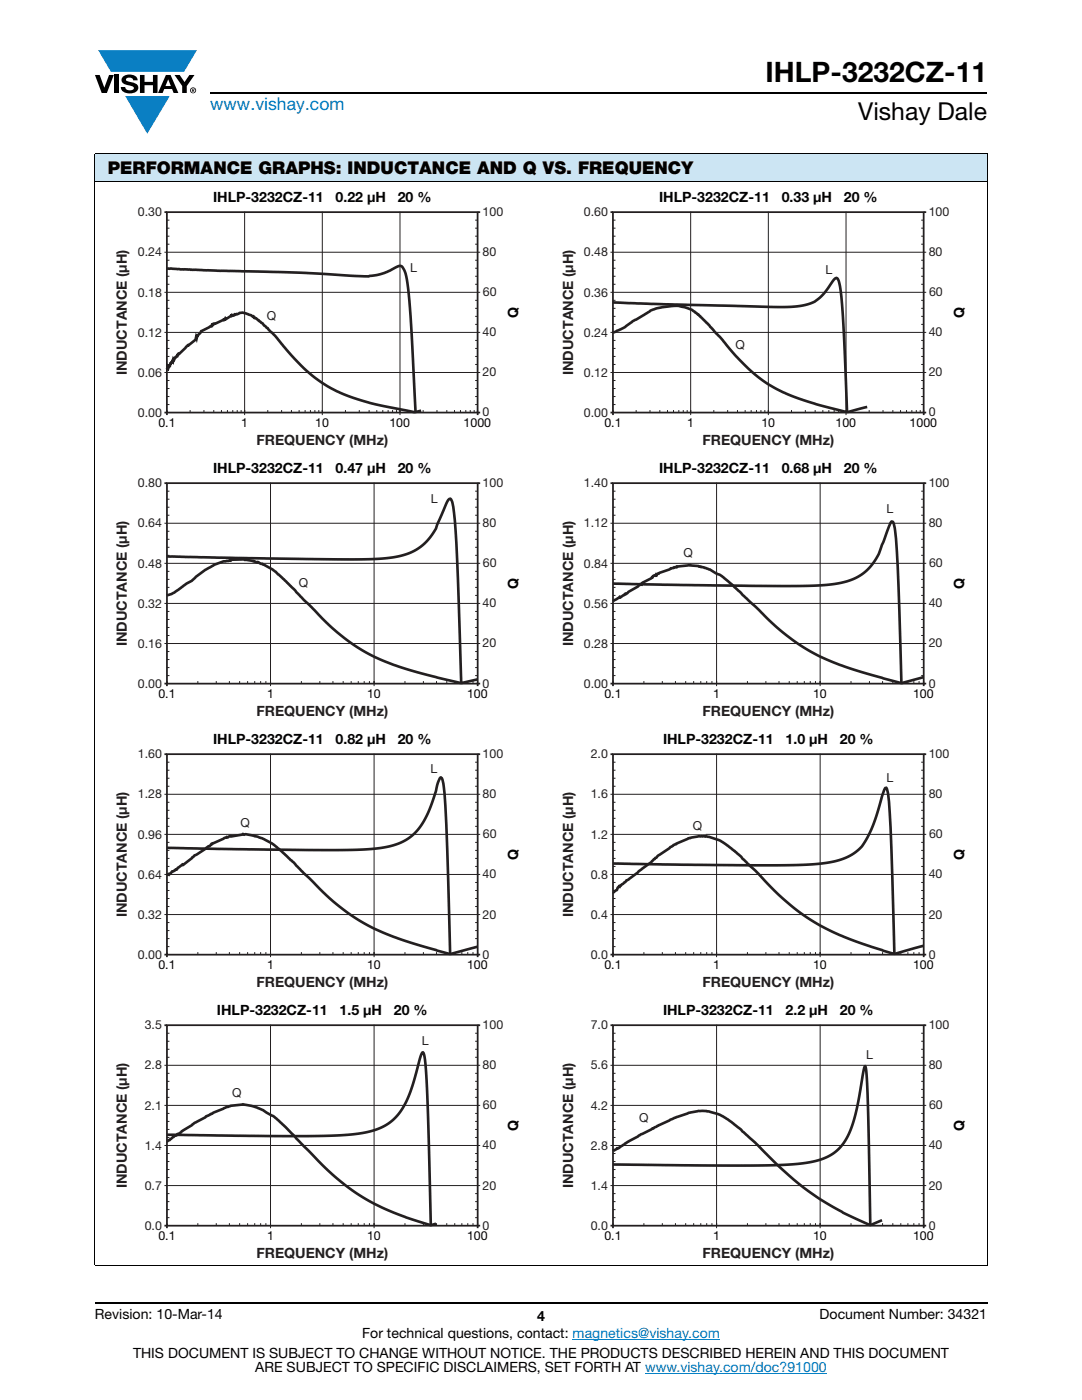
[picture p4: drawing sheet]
<svg xmlns="http://www.w3.org/2000/svg" width="216mm" height="279mm" viewBox="0 0 216 279" stroke-linecap="round" stroke-linejoin="round" font-family="sans-serif">
<g fill="#0a7fc3">
<path d="M19.6 10h19.7l-2.6 4.3h-1.1h-13.5z"/>
<path d="M25 19.2h8.9l-4.5 7.5z"/>
</g>
<g fill="#000">
<path d="M18.9 15h1l.9 2.5 1-2.5h.9l-1.4 3.6h-1zM22.9 15h.9v3.6h-.9zM24.6 15.3a2.1 2.1 0 0 1 2.8 .3l.1 .4h-.9a.79 .79 0 0 0-.7-.5 .79 .79 0 0 0-.8 .4l.3 .3 1 .2a1.08 1.08 0 0 1 1.2 1 1.08 1.08 0 0 1-1.1 1.2 1.73 1.73 0 0 1-2.4-1.2h.9a.96 .96 0 0 0 .8 .6 .96 .96 0 0 0 .9-.4 1.31 1.31 0 0 0-1.2-.6 1.03 1.03 0 0 1-1.1-.6 1.03 1.03 0 0 1 .2-1.1zM27.9 15h.9v1.3h1.7v-1.3h.9v3.6h-.9v-1.6h-1.7v1.6h-.9zM34.8 15h1.1l.9 1.4 1-1.4h1l-1.5 2.2v1.4h-.9v-1.4z"/>
<path d="M33.6 15.9l.5 1.3h-1.1zM33.1 15l-1.6 3.6h1l.3-.8h1.5l.3 .8h1l-1.6-3.6z"/>
<path d="M38.4 17.8h.2v.2h-.2zM38.3 17.7v.7h.1v-.3l.4 .3-.2-.3 .2-.2-.1-.2z"/>
<path d="M38.1 18a.46 .46 0 0 1 .9 0 .46 .46 0 0 1-.9 0zM37.9 18a.6 .6 0 0 0 1.2 0 .6 .6 0 0 0-1.2 0z"/>
</g>
<path d="M42 18.6h155M18.9 260h178.1" fill="none" stroke="#000" stroke-width=".36"/>
<path d="M114.3 267.3h29.3M128.7 274h36.3" fill="none" stroke="#007ec4" stroke-width=".2"/>
<path d="M18.9 30.7h178.1v5.5h-178.1z" fill="#cce5f3"/>
<path d="M18.9 30.7h178.1M18.9 36.2h178.1M18.9 30.8v221.7M197 30.8v221.7M18.9 252.6h178.1" fill="none" stroke="#000" stroke-width=".2"/>
<path d="M23 37.9h81v51.5h-81z" fill="#fff"/>
<g fill="none" stroke="#231f20" stroke-width=".2">
<path d="M32.8 50.3h62.5M32.8 58.3h62.5M33.3 59.9h.5M33.3 51.9h.5M33.3 53.5h.5M33.3 55.1h.5M33.3 56.7h.5M33.3 43.9h.5M33.3 45.5h.5M33.3 47.1h.5M33.3 48.7h.5M32.8 66.3h62.5"/>
<path d="M32.8 74.3h62.5M33.3 61.5h.5M33.3 63.1h.5M33.3 64.7h.5M33.3 67.9h.5M33.3 69.5h.5M33.3 71.1h.5M33.3 72.7h.5M33.3 75.9h.5M33.3 77.5h.5M33.3 79.1h.5M33.3 80.7h.5"/>
</g>
<path d="M32.8 42.3h.5M33.3 42.3h62v40h-62zM32.8 82.3h.5" fill="none" stroke="#231f20" stroke-width=".35"/>
<path d="M81 52h3v3h-3z" fill="#fff"/>
<path d="M81 52h3v3h-3z" fill="none" stroke="#fff" stroke-width=".35"/>
<path d="M95.3 42.3h.5M33.3 82.3v.5M95.8 82.3h-.5v.5" fill="none" stroke="#231f20" stroke-width=".35"/>
<g fill="none" stroke="#231f20" stroke-width=".2">
<path d="M48.8 42.3v40.5M64.3 42.3v40.5M79.8 42.3v40.5M94.8 59.9h.5M94.8 51.9h.5M94.8 53.5h.5M94.8 55.1h.5M94.8 56.7h.5M94.8 43.9h.5M94.8 45.5h.5M94.8 47.1h.5M94.8 48.7h.5"/>
<path d="M95.3 50.3h.5M95.3 58.3h.5M94.8 61.5h.5M94.8 63.1h.5M94.8 64.7h.5M94.8 67.9h.5M94.8 69.5h.5M94.8 71.1h.5M94.8 72.7h.5M94.8 75.9h.5M94.8 77.5h.5M94.8 79.1h.5"/>
<path d="M95.3 74.3h.5M95.3 66.3h.5M33.3 81.8v.5M37.9 81.8v.5M40.7 81.8v.5M42.7 81.8v.5M44.2 81.8v.5M45.4 81.8v.5M46.4 81.8v.5M47.3 81.8v.5M48.1 81.8v.5M48.8 81.8v.5"/>
<path d="M53.4 81.8v.5M56.2 81.8v.5M58.2 81.8v.5M59.7 81.8v.5M60.9 81.8v.5M61.9 81.8v.5M62.8 81.8v.5M63.6 81.8v.5M68.9 81.8v.5M71.7 81.8v.5M73.7 81.8v.5M75.2 81.8v.5"/>
<path d="M76.4 81.8v.5M77.4 81.8v.5M78.3 81.8v.5M79.1 81.8v.5M84.4 81.8v.5M87.2 81.8v.5M89.2 81.8v.5M90.7 81.8v.5M91.9 81.8v.5M92.9 81.8v.5M93.8 81.8v.5M94.6 81.8v.5"/>
<path d="M94.8 80.7h.5M95.3 81.8v.5"/>
</g>
<path d="M52.7 61.6h3v3h-3z" fill="#fff"/>
<path d="M52.7 61.6h3v3h-3z" fill="none" stroke="#fff" stroke-width=".35"/>
<path d="M33.3 53.6l10.7 .5 15.8 .3 13.7 .8 3.1-.7 2.7-1.3a.83 .83 0 0 1 1.3 .6 30.4 30.4 0 0 1 1.3 8.3l1 20.2M33.3 73.4l.1 .2 .1-.4 .1 .3 .8-1.5 .1 .2 .1-.5 .1 .2 .3-.6 .4-.3a.36 .36 0 0 1 .4-.4l1.7-1.7h.1l1.4-1.1 .1-.6 .1 .3 .1-.5 .6-.5 .2-.4 2.1-1 .3-.5 .2 .1 1.9-.9 .1 .1 .3-.4 .1 .2 1.2-.8 .3 .1 .2-.2 .5-.1 .5-.2h.9l1.8 .6 1.9 1.5 2.6 2.5 2.9 3.5 2.7 2.8 2.1 1.9 2.7 1.8 3.1 1.6 3.5 1.2 3.2 .9 6.2 1.2a3.3 3.3 0 0 0 2.6 0" fill="none" stroke="#231f20" stroke-width=".53"/>
<path d="M112 37.9h81v51.5h-81z" fill="#fff"/>
<g fill="none" stroke="#231f20" stroke-width=".2">
<path d="M121.8 50.3h62.5M121.8 58.3h62.5M122.3 59.9h.5M122.3 51.9h.5M122.3 53.5h.5M122.3 55.1h.5M122.3 56.7h.5M122.3 43.9h.5M122.3 45.5h.5M122.3 47.1h.5M122.3 48.7h.5M121.8 66.3h62.5"/>
<path d="M121.8 74.3h62.5M122.3 61.5h.5M122.3 63.1h.5M122.3 64.7h.5M122.3 67.9h.5M122.3 69.5h.5M122.3 71.1h.5M122.3 72.7h.5M122.3 75.9h.5M122.3 77.5h.5M122.3 79.1h.5M122.3 80.7h.5"/>
</g>
<path d="M121.8 42.3h.5M122.3 42.3h62v40h-62zM121.8 82.3h.5" fill="none" stroke="#231f20" stroke-width=".35"/>
<path d="M163.9 52.5h3v3h-3z" fill="#fff"/>
<path d="M163.9 52.5h3v3h-3z" fill="none" stroke="#fff" stroke-width=".35"/>
<path d="M184.3 42.3h.5M122.3 82.3v.5M184.8 82.3h-.5v.5" fill="none" stroke="#231f20" stroke-width=".35"/>
<g fill="none" stroke="#231f20" stroke-width=".2">
<path d="M137.8 42.3v40.5M153.3 42.3v40.5M168.8 42.3v40.5M183.8 59.9h.5M183.8 51.9h.5M183.8 53.5h.5M183.8 55.1h.5M183.8 56.7h.5M183.8 43.9h.5M183.8 45.5h.5M183.8 47.1h.5M183.8 48.7h.5"/>
<path d="M184.3 50.3h.5M184.3 58.3h.5M183.8 61.5h.5M183.8 63.1h.5M183.8 64.7h.5M183.8 67.9h.5M183.8 69.5h.5M183.8 71.1h.5M183.8 72.7h.5M183.8 75.9h.5M183.8 77.5h.5M183.8 79.1h.5"/>
<path d="M184.3 74.3h.5M184.3 66.3h.5M122.3 81.8v.5M126.9 81.8v.5M129.7 81.8v.5M131.7 81.8v.5M133.2 81.8v.5M134.4 81.8v.5M135.5 81.8v.5M136.3 81.8v.5M137.1 81.8v.5M142.4 81.8v.5"/>
<path d="M145.2 81.8v.5M147.2 81.8v.5M148.7 81.8v.5M149.9 81.8v.5M150.9 81.8v.5M151.8 81.8v.5M152.6 81.8v.5M157.9 81.8v.5M160.7 81.8v.5M162.7 81.8v.5M164.2 81.8v.5M165.4 81.8v.5"/>
<path d="M166.4 81.8v.5M167.3 81.8v.5M168.1 81.8v.5M173.4 81.8v.5M176.2 81.8v.5M178.2 81.8v.5M179.7 81.8v.5M180.9 81.8v.5M181.9 81.8v.5M182.8 81.8v.5M183.6 81.8v.5M183.8 80.7h.5"/>
<path d="M184.3 81.8v.5"/>
</g>
<path d="M146.2 67.4h3v3h-3z" fill="#fff"/>
<path d="M146.2 67.4h3v3h-3z" fill="none" stroke="#fff" stroke-width=".35"/>
<path d="M122.3 60.4l31.7 .9 4.7-.1 2.1-.4 1.8-.6 1.8-1.6 1.7-2.4a1.07 1.07 0 0 1 .9-.7 8.7 8.7 0 0 1 .9 4l.5 8.2 .6 14.6M122.3 66.5l2.3-1.2 1.7-1.2 3.5-2.1 1.1-.4 1.3-.3 2.7-.3 2.1 .5 1.1 .4 1.6 1.2 4 4.2 2.9 3.5 1.8 1.9 2.2 2 2.6 1.9 2.9 1.6 2.7 1.1 4.1 1.4 4.8 1.2a5.7 5.7 0 0 0 4-.4l1.3-.3" fill="none" stroke="#231f20" stroke-width=".53"/>
<path d="M23 92h81v51.5h-81z" fill="#fff"/>
<g fill="none" stroke="#231f20" stroke-width=".2">
<path d="M33.3 98h.5M33.3 99.6h.5M32.8 104.4h62.5M32.8 112.4h62.5M33.3 114h.5M33.3 115.6h.5M33.3 117.2h.5M33.3 118.8h.5M33.3 106h.5M33.3 107.6h.5M33.3 109.2h.5M33.3 110.8h.5"/>
<path d="M33.3 101.2h.5M33.3 102.8h.5M32.8 128.4h62.5M33.3 122h.5M33.3 123.6h.5M33.3 125.2h.5M33.3 126.8h.5M33.3 130h.5M33.3 131.6h.5M33.3 133.2h.5M33.3 134.8h.5M95.3 120.4h-62.5"/>
</g>
<path d="M32.8 96.4h.5M33.3 96.4h62v40h-62zM32.8 136.4h.5" fill="none" stroke="#231f20" stroke-width=".35"/>
<path d="M59.1 114.9h3v3h-3z" fill="#fff"/>
<path d="M59.1 114.9h3v3h-3z" fill="none" stroke="#fff" stroke-width=".35"/>
<path d="M85.2 98.1h3v3h-3z" fill="#fff"/>
<path d="M85.2 98.1h3v3h-3z" fill="none" stroke="#fff" stroke-width=".35"/>
<path d="M95.3 96.4h.5M33.3 136.4v.5M95.8 136.4h-.5v.5" fill="none" stroke="#231f20" stroke-width=".35"/>
<g fill="none" stroke="#231f20" stroke-width=".2">
<path d="M54 96.4v40.5M74.6 96.4v40.5M94.8 98h.5M94.8 99.6h.5M94.8 114h.5M94.8 115.6h.5M94.8 117.2h.5M94.8 118.8h.5M94.8 106h.5M94.8 107.6h.5M94.8 109.2h.5M94.8 110.8h.5"/>
<path d="M94.8 101.2h.5M94.8 102.8h.5M95.3 104.4h.5M95.3 112.4h.5M33.3 135.9v.5M39.5 135.9v.5M43.2 135.9v.5M45.8 135.9v.5M47.8 135.9v.5M49.4 135.9v.5M50.8 135.9v.5M52 135.9v.5"/>
<path d="M53.1 135.9v.5M60.1 135.9v.5M63.8 135.9v.5M66.4 135.9v.5M68.5 135.9v.5M70.1 135.9v.5M71.5 135.9v.5M72.7 135.9v.5M73.7 135.9v.5M80.8 135.9v.5M84.5 135.9v.5M87.1 135.9v.5"/>
<path d="M89.1 135.9v.5M90.7 135.9v.5M92.2 135.9v.5M93.3 135.9v.5M94.4 135.9v.5M94.8 122h.5M94.8 123.6h.5M94.8 125.2h.5M94.8 126.8h.5M94.8 130h.5M94.8 131.6h.5M94.8 133.2h.5"/>
<path d="M94.8 134.8h.5M95.3 135.9v.5M95.3 128.4h.5M95.3 120.4h.5"/>
</g>
<path d="M33.3 111.1l36.9 .5 5.7-.1 3.4-.4 1.9-.5 1.4-.7 1.3-.8 1.3-1.1 1.8-2.5 2.2-5.4 .4-.5h.4a16.2 16.2 0 0 1 .9 5.7l.5 10.5 .6 20.6M33.3 118.8l1.5-.5 2.4-1.8 1.1-.6 .8-.8 1.9-1.4 1.8-1 1.8-.7 1.5-.1 .2-.2 2.2-.1 2 .3 .8 .4 .1-.1 .7 .3h.3l2.7 1.6 3.7 3.6 7.1 7.3 3.2 2.7 2.9 1.9 2.9 1.6 3.7 1.5 4.8 1.5 6.9 1.7a4.5 4.5 0 0 0 3.6 0l1.4-.3" fill="none" stroke="#231f20" stroke-width=".53"/>
<path d="M112 92h81v51.5h-81z" fill="#fff"/>
<g fill="none" stroke="#231f20" stroke-width=".2">
<path d="M122.3 98h.5M122.3 99.6h.5M121.8 104.4h62.5M121.8 112.4h62.5M122.3 114h.5M122.3 115.6h.5M122.3 117.2h.5M122.3 118.8h.5M122.3 106h.5M122.3 107.6h.5M122.3 109.2h.5M122.3 110.8h.5"/>
<path d="M122.3 101.2h.5M122.3 102.8h.5M121.8 128.4h62.5M122.3 122h.5M122.3 123.6h.5M122.3 125.2h.5M122.3 126.8h.5M122.3 130h.5M122.3 131.6h.5M122.3 133.2h.5M122.3 134.8h.5M184.3 120.4h-62.5"/>
</g>
<path d="M121.8 96.4h.5M122.3 96.4h62v40h-62zM121.8 136.4h.5" fill="none" stroke="#231f20" stroke-width=".35"/>
<path d="M135.8 108.8h3v3h-3z" fill="#fff"/>
<path d="M135.8 108.8h3v3h-3z" fill="none" stroke="#fff" stroke-width=".35"/>
<path d="M176.1 100.2h3v3h-3z" fill="#fff"/>
<path d="M176.1 100.2h3v3h-3z" fill="none" stroke="#fff" stroke-width=".35"/>
<path d="M184.3 96.4h.5M122.3 136.4v.5M184.8 136.4h-.5v.5" fill="none" stroke="#231f20" stroke-width=".35"/>
<g fill="none" stroke="#231f20" stroke-width=".2">
<path d="M143 96.4v40.5M163.7 96.4l-.1 40.5M183.8 98h.5M183.8 99.6h.5M183.8 114h.5M183.8 115.6h.5M183.8 117.2h.5M183.8 118.8h.5M183.8 106h.5M183.8 107.6h.5M183.8 109.2h.5M183.8 110.8h.5"/>
<path d="M183.8 101.2h.5M183.8 102.8h.5M184.3 104.4h.5M184.3 112.4h.5M122.3 135.9v.5M128.5 135.9v.5M132.2 135.9v.5M134.8 135.9v.5M136.8 135.9v.5M138.4 135.9v.5M139.8 135.9v.5M141 135.9v.5"/>
<path d="M142.1 135.9v.5M149.1 135.9v.5M152.8 135.9v.5M155.4 135.9v.5M157.5 135.9v.5M159.1 135.9v.5M160.5 135.9v.5M161.7 135.9v.5M162.7 135.9v.5M169.8 135.9v.5M173.5 135.9v.5M176.1 135.9v.5"/>
<path d="M178.1 135.9v.5M179.7 135.9v.5M181.2 135.9v.5M182.3 135.9v.5M183.4 135.9v.5M183.8 122h.5M183.8 123.6h.5M183.8 125.2h.5M183.8 126.8h.5M183.8 130h.5M183.8 131.6h.5M183.8 133.2h.5"/>
<path d="M183.8 134.8h.5M184.3 128.4h.5M184.3 120.4h.5M184.3 135.9v.5"/>
</g>
<path d="M122.3 116.5l16.2 .3 19.9 .2 5.7-.2 3.6-.5 1.9-.5 1.5-.6 1.4-1 1.2-1.1 1.6-2.5 2.5-6.4 .2-.1 .3 .2a66.2 66.2 0 0 1 1 11.9l.6 20.2M122.3 120l1.4-.9 .1 .1 .9-.7 .4-.1 .4-.3 1.8-1 .4-.5 .1 .1 .2-.2 .1 .1 .2-.4 1.9-1a.39 .39 0 0 1 .6-.3l.1-.2 .1 .1 .2-.3 .4-.2 2.9-1.1 3.3-.4 2 .3 1.8 .6 2.7 1.5 3.5 3.1 7.3 7 3 2.4 2.7 1.8 2.8 1.5 3.9 1.7 4.4 1.4 6.4 1.8a3.4 3.4 0 0 0 3.2 0l2.8-.8" fill="none" stroke="#231f20" stroke-width=".53"/>
<path d="M23 146.1h81v51.5h-81z" fill="#fff"/>
<g fill="none" stroke="#231f20" stroke-width=".2">
<path d="M32.8 158.5h62.5M33.3 152.1h.5M33.3 153.7h.5M33.3 155.3h.5M33.3 156.9h.5M32.8 166.5h62.5M32.8 174.5h62.5M33.3 168.1h.5M33.3 169.7h.5M33.3 171.3h.5M33.3 172.9h.5M33.3 176.1h.5"/>
<path d="M33.3 177.7h.5M33.3 179.3h.5M33.3 160.1h.5M33.3 161.7h.5M33.3 163.3h.5M33.3 164.9h.5M32.8 182.5h62.5M33.3 180.9h.5M33.3 184.1h.5M33.3 185.7h.5M33.3 187.3h.5M33.3 188.9h.5"/>
</g>
<path d="M32.8 150.5h.5M33.3 150.5h62v40h-62zM32.8 190.5h.5" fill="none" stroke="#231f20" stroke-width=".35"/>
<path d="M47.4 162.8h3v3h-3z" fill="#fff"/>
<path d="M47.4 162.8h3v3h-3z" fill="none" stroke="#fff" stroke-width=".35"/>
<path d="M85.1 152h3v3h-3z" fill="#fff"/>
<path d="M85.1 152h3v3h-3z" fill="none" stroke="#fff" stroke-width=".35"/>
<path d="M95.3 150.5h.5M33.3 190.5v.5M95.8 190.5h-.5v.5" fill="none" stroke="#231f20" stroke-width=".35"/>
<g fill="none" stroke="#231f20" stroke-width=".2">
<path d="M54 150.5v40.5M74.6 150.5v40.5M94.8 152.1h.5M94.8 153.7h.5M94.8 155.3h.5M94.8 156.9h.5M95.3 158.5h.5M94.8 168.1h.5M94.8 169.7h.5M94.8 171.3h.5M94.8 172.9h.5M94.8 176.1h.5"/>
<path d="M94.8 177.7h.5M94.8 179.3h.5M94.8 160.1h.5M94.8 161.7h.5M94.8 163.3h.5M94.8 164.9h.5M95.3 166.5h.5M95.3 174.5h.5M33.3 190v.5M39.5 190v.5M43.2 190v.5M45.8 190v.5"/>
<path d="M47.8 190v.5M49.4 190v.5M50.8 190v.5M52 190v.5M53.1 190v.5M60.1 190v.5M63.8 190v.5M66.4 190v.5M68.5 190v.5M70.1 190v.5M71.5 190v.5M72.7 190v.5"/>
<path d="M73.7 190v.5M80.8 190v.5M84.5 190v.5M87.1 190v.5M89.1 190v.5M90.7 190v.5M92.2 190v.5M93.3 190v.5M94.4 190v.5M94.8 180.9h.5M94.8 184.1h.5M94.8 185.7h.5"/>
<path d="M94.8 187.3h.5M94.8 188.9h.5M95.3 190v.5M95.3 182.5h.5"/>
</g>
<path d="M33.3 169.2l34.2 .5 6.1-.2 3.9-.6 1.8-.5 1.6-.7 1.3-.9 1.2-1.3 1-1.4 1.1-2 1-2.8 .7-2.4a2.85 2.85 0 0 1 .8-1.7 7.9 7.9 0 0 1 .8 3.9l.4 10.4 .6 21M33.3 174.7l.3-.2 .1 .1 .3-.2 .4-.5 .9-.4 .2-.3 .9-.7 .2 .1 2.2-1.9 3-1.9 .4-.4 3.1-1.4 .2 .1 .3-.2 2.3-.3 .4-.2 2.9 .6 2.8 1.3 1 .7 3.4 3.1 7.1 7.1 2.8 2.3 2.9 2 3.2 1.8 3.8 1.6 9.5 3a3.9 3.9 0 0 0 3.2 .2l4.2-1.2" fill="none" stroke="#231f20" stroke-width=".53"/>
<path d="M112 146.1h81v51.5h-81z" fill="#fff"/>
<g fill="none" stroke="#231f20" stroke-width=".2">
<path d="M121.8 158.5h62.5M122.3 152.1h.5M122.3 153.7h.5M122.3 155.3h.5M122.3 156.9h.5M121.8 166.5h62.5M121.8 174.5h62.5M122.3 168.1h.5M122.3 169.7h.5M122.3 171.3h.5M122.3 172.9h.5M122.3 176.1h.5"/>
<path d="M122.3 177.7h.5M122.3 179.3h.5M122.3 160.1h.5M122.3 161.7h.5M122.3 163.3h.5M122.3 164.9h.5M121.8 182.5h62.5M122.3 180.9h.5M122.3 184.1h.5M122.3 185.7h.5M122.3 187.3h.5M122.3 188.9h.5"/>
</g>
<path d="M121.8 150.5h.5M122.3 150.5h62v40h-62zM121.8 190.5h.5" fill="none" stroke="#231f20" stroke-width=".35"/>
<path d="M137.7 163.3h3v3h-3z" fill="#fff"/>
<path d="M137.7 163.3h3v3h-3z" fill="none" stroke="#fff" stroke-width=".35"/>
<path d="M176.1 153.8h3v3h-3z" fill="#fff"/>
<path d="M176.1 153.8h3v3h-3z" fill="none" stroke="#fff" stroke-width=".35"/>
<path d="M184.3 150.5h.5M122.3 190.5v.5M184.8 190.5h-.5v.5" fill="none" stroke="#231f20" stroke-width=".35"/>
<g fill="none" stroke="#231f20" stroke-width=".2">
<path d="M143 150.5v40.5M163.7 150.5l-.1 40.5M183.8 152.1h.5M183.8 153.7h.5M183.8 155.3h.5M183.8 156.9h.5M184.3 158.5h.5M183.8 168.1h.5M183.8 169.7h.5M183.8 171.3h.5M183.8 172.9h.5M183.8 176.1h.5"/>
<path d="M183.8 177.7h.5M183.8 179.3h.5M183.8 160.1h.5M183.8 161.7h.5M183.8 163.3h.5M183.8 164.9h.5M184.3 166.5h.5M184.3 174.5h.5M122.3 190v.5M128.5 190v.5M132.2 190v.5M134.8 190v.5"/>
<path d="M136.8 190v.5M138.4 190v.5M139.8 190v.5M141 190v.5M142.1 190v.5M149.1 190v.5M152.8 190v.5M155.4 190v.5M157.5 190v.5M159.1 190v.5M160.5 190v.5M161.7 190v.5"/>
<path d="M162.7 190v.5M169.8 190v.5M173.5 190v.5M176.1 190v.5M178.1 190v.5M179.7 190v.5M181.2 190v.5M182.3 190v.5M183.4 190v.5M183.8 180.9h.5M183.8 184.1h.5M183.8 185.7h.5"/>
<path d="M183.8 187.3h.5M183.8 188.9h.5M184.3 182.5h.5M184.3 190v.5"/>
</g>
<path d="M122.3 172.3l14.4 .3 19.7 .1 6.5-.3 4-.6 1.8-.6 1.3-.7 1.3-.9 .9-1.1 1.1-1.7 1-2.2 2.1-6.7a.6 .6 0 0 1 .4-.7 16.9 16.9 0 0 1 .8 5.7l.9 27.6M122.3 178l.8-.4 .4-.7 .2 .1 1.3-1.3 .4-.2 4.5-3.4 1.5-1.4 3-2.1 3.6-1.4 1.4-.3h1.4l.7 .1 2.2 .8 2.9 2 4.2 4 4.7 4.9 3.1 2.7 2.9 2 2.4 1.4 3.6 1.8 3.9 1.5 5.2 1.7a3.7 3.7 0 0 0 3.5 .1l4.2-1.2" fill="none" stroke="#231f20" stroke-width=".53"/>
<path d="M23 200.2h81v51.5h-81z" fill="#fff"/>
<g fill="none" stroke="#231f20" stroke-width=".2">
<path d="M32.8 212.6h62.5M33.3 214.2h.5M33.3 215.8h.5M33.3 217.4h.5M33.3 219h.5M33.3 206.2h.5M33.3 207.8h.5M33.3 209.4h.5M33.3 211h.5M32.8 220.6h62.5M32.8 236.6h62.5M33.3 222.2h.5"/>
<path d="M33.3 223.8h.5M33.3 225.4h.5M33.3 227h.5M33.3 230.2h.5M33.3 231.8h.5M33.3 233.4h.5M33.3 235h.5M33.3 238.2h.5M33.3 239.8h.5M95.3 228.6h-62.5M33.3 241.4h.5M33.3 243h.5"/>
</g>
<path d="M32.8 204.6h.5M33.3 204.6h62v40h-62zM32.8 244.6h.5" fill="none" stroke="#231f20" stroke-width=".35"/>
<path d="M45.8 216.6h3v3h-3z" fill="#fff"/>
<path d="M45.8 216.6h3v3h-3z" fill="none" stroke="#fff" stroke-width=".35"/>
<path d="M83.4 206.3h3v3h-3z" fill="#fff"/>
<path d="M83.4 206.3h3v3h-3z" fill="none" stroke="#fff" stroke-width=".35"/>
<path d="M95.3 204.6h.5M33.3 244.6v.5M95.8 244.6h-.5v.5" fill="none" stroke="#231f20" stroke-width=".35"/>
<g fill="none" stroke="#231f20" stroke-width=".2">
<path d="M54 204.6v40.5M74.6 204.6v40.5M94.8 214.2h.5M94.8 215.8h.5M94.8 217.4h.5M94.8 219h.5M94.8 206.2h.5M94.8 207.8h.5M94.8 209.4h.5M94.8 211h.5M95.3 212.6h.5M94.8 222.2h.5"/>
<path d="M94.8 223.8h.5M94.8 225.4h.5M94.8 227h.5M94.8 230.2h.5M94.8 231.8h.5M94.8 233.4h.5M94.8 235h.5M94.8 238.2h.5M94.8 239.8h.5M95.3 220.6h.5M95.3 236.6h.5M95.3 228.6h.5"/>
<path d="M33.3 244.1v.5M39.5 244.1v.5M43.2 244.1v.5M45.8 244.1v.5M47.8 244.1v.5M49.4 244.1v.5M50.8 244.1v.5M52 244.1v.5M53.1 244.1v.5M60.1 244.1v.5M63.8 244.1v.5M66.4 244.1v.5"/>
<path d="M68.5 244.1v.5M70.1 244.1v.5M71.5 244.1v.5M72.7 244.1v.5M73.7 244.1v.5M80.8 244.1v.5M84.5 244.1v.5M87.1 244.1v.5M89.1 244.1v.5M90.7 244.1v.5M92.2 244.1v.5M93.3 244.1v.5"/>
<path d="M94.4 244.1v.5M94.8 241.4h.5M94.8 243h.5M95.3 244.1v.5"/>
</g>
<path d="M33.3 226.5l20 .2h11.2l5.9-.3 4.1-.8 1.8-.7 1.5-.9 1.4-1.2 1-1.4 1-1.8 .7-1.8 2-7a.65 .65 0 0 1 .6-.7 40.6 40.6 0 0 1 .8 9.1l.7 25.4M33.3 227.7l.5-.2 1-.8 .4-.1 .2-.3 .7-.3 2.8-1.9 3.7-2 2.6-1.2 .9-.2 2.4-.3 2.1 .4 1.9 .8 2.7 1.7 10.2 10.2 3.3 2.9 2.7 1.9 4.5 2.5 5.1 2.1 4.9 1.6 1.1-.3" fill="none" stroke="#231f20" stroke-width=".53"/>
<path d="M112 200.2h81v51.5h-81z" fill="#fff"/>
<g fill="none" stroke="#231f20" stroke-width=".2">
<path d="M121.8 212.6h62.5M122.3 214.2h.5M122.3 215.8h.5M122.3 217.4h.5M122.3 219h.5M122.3 206.2h.5M122.3 207.8h.5M122.3 209.4h.5M122.3 211h.5M121.8 220.6h62.5M121.8 236.6h62.5M122.3 222.2h.5"/>
<path d="M122.3 223.8h.5M122.3 225.4h.5M122.3 227h.5M122.3 230.2h.5M122.3 231.8h.5M122.3 233.4h.5M122.3 235h.5M122.3 238.2h.5M122.3 239.8h.5M184.3 228.6h-62.5M122.3 241.4h.5M122.3 243h.5"/>
</g>
<path d="M121.8 204.6h.5M122.3 204.6h62v40h-62zM121.8 244.6h.5" fill="none" stroke="#231f20" stroke-width=".35"/>
<path d="M127 221.7h3v3h-3z" fill="#fff"/>
<path d="M127 221.7h3v3h-3z" fill="none" stroke="#fff" stroke-width=".35"/>
<path d="M172 209.1h3v3h-3z" fill="#fff"/>
<path d="M172 209.1h3v3h-3z" fill="none" stroke="#fff" stroke-width=".35"/>
<path d="M184.3 204.6h.5M122.3 244.6v.5M184.8 244.6h-.5v.5" fill="none" stroke="#231f20" stroke-width=".35"/>
<g fill="none" stroke="#231f20" stroke-width=".2">
<path d="M143 204.6v40.5M163.7 204.6l-.1 40.5M183.8 214.2h.5M183.8 215.8h.5M183.8 217.4h.5M183.8 219h.5M183.8 206.2h.5M183.8 207.8h.5M183.8 209.4h.5M183.8 211h.5M184.3 212.6h.5M183.8 222.2h.5"/>
<path d="M183.8 223.8h.5M183.8 225.4h.5M183.8 227h.5M183.8 230.2h.5M183.8 231.8h.5M183.8 233.4h.5M183.8 235h.5M183.8 238.2h.5M183.8 239.8h.5M184.3 220.6h.5M184.3 236.6h.5M184.3 228.6h.5"/>
<path d="M122.3 244.1v.5M128.5 244.1v.5M132.2 244.1v.5M134.8 244.1v.5M136.8 244.1v.5M138.4 244.1v.5M139.8 244.1v.5M141 244.1v.5M142.1 244.1v.5M149.1 244.1v.5M152.8 244.1v.5M155.4 244.1v.5"/>
<path d="M157.5 244.1v.5M159.1 244.1v.5M160.5 244.1v.5M161.7 244.1v.5M162.7 244.1v.5M169.8 244.1v.5M173.5 244.1v.5M176.1 244.1v.5M178.1 244.1v.5M179.7 244.1v.5M181.2 244.1v.5M182.3 244.1v.5"/>
<path d="M183.4 244.1v.5M183.8 241.4h.5M183.8 243h.5M184.3 244.1v.5"/>
</g>
<path d="M122.3 232.4l21 .2 11.5-.1 5.8-.4 2.1-.4 1.7-.5 1.7-.9 1.2-1 1.2-1.4 .9-1.7 .8-1.9 .6-2.4 1.5-8.3 .3-.8 .3 1.6 .3 5.3 .5 24.9M122.3 229.7l5.6-3.3 6.7-3.3 2.8-1 2-.4 2.1 .1 2.7 1 3.6 2.6 8.2 7.9 2.8 2.5 2.8 2.2 2.6 1.7 4 2.3 4.8 2.2a1.98 1.98 0 0 0 2.1-.3l.9-.4" fill="none" stroke="#231f20" stroke-width=".53"/>
<text font-size="5.6" x="152.8" y="16.4">IHLP-3232CZ-11</text>
<text font-size="4.9" x="171.3" y="24">Vishay Dale</text>
<text font-size="3.5" fill="#007ec4" x="42" y="21.9">www.vishay.com</text>
<text font-size="3.5" x="21.5" y="34.8">PERFORMANCE GRAPHS: INDUCTANCE AND Q VS. FREQUENCY</text>
<g font-size="2.8" fill="#020303">
<text x="42.5" y="40.3">IHLP-3232CZ-11</text>
<text x="67" y="40.3">0.22 μH</text>
<text x="79.4" y="40.3">20 %</text>
<text x="131.5" y="40.3">IHLP-3232CZ-11</text>
<text x="156" y="40.3">0.33 μH</text>
<text x="168.4" y="40.3">20 %</text>
<text x="42.5" y="94.4">IHLP-3232CZ-11</text>
<text x="67" y="94.4">0.47 μH</text>
<text x="79.4" y="94.4">20 %</text>
<text x="131.5" y="94.4">IHLP-3232CZ-11</text>
<text x="156" y="94.4">0.68 μH</text>
<text x="168.4" y="94.4">20 %</text>
<text x="42.5" y="148.5">IHLP-3232CZ-11</text>
<text x="67" y="148.5">0.82 μH</text>
<text x="79.4" y="148.5">20 %</text>
<text x="132.3" y="148.5">IHLP-3232CZ-11</text>
<text x="156.8" y="148.5">1.0 μH</text>
<text x="167.6" y="148.5">20 %</text>
<text x="43.3" y="202.6">IHLP-3232CZ-11</text>
<text x="67.8" y="202.6">1.5 μH</text>
<text x="78.6" y="202.6">20 %</text>
<text x="132.3" y="202.6">IHLP-3232CZ-11</text>
<text x="156.8" y="202.6">2.2 μH</text>
<text x="167.6" y="202.6">20 %</text>
</g>
<g font-size="2.8">
<text x="103.4" y="63.4" transform="rotate(-90 103.4 63.4)">Q</text>
<text x="192.4" y="63.4" transform="rotate(-90 192.4 63.4)">Q</text>
<text x="103.4" y="117.5" transform="rotate(-90 103.4 117.5)">Q</text>
<text x="192.4" y="117.5" transform="rotate(-90 192.4 117.5)">Q</text>
<text x="103.4" y="171.6" transform="rotate(-90 103.4 171.6)">Q</text>
<text x="192.4" y="171.6" transform="rotate(-90 192.4 171.6)">Q</text>
<text x="103.4" y="225.7" transform="rotate(-90 103.4 225.7)">Q</text>
<text x="192.4" y="225.7" transform="rotate(-90 192.4 225.7)">Q</text>
<text x="18.9" y="263.3">Revision: 10-Mar-14</text>
<text x="107.2" y="263.6">4</text>
<text x="163.6" y="263.3">Document Number: 34321</text>
<text x="72.3" y="267.1">For technical questions, contact: magnetics@vishay.com</text>
<text x="26.5" y="271">THIS DOCUMENT IS SUBJECT TO CHANGE WITHOUT NOTICE. THE PRODUCTS DESCRIBED HEREIN AND THIS DOCUMENT</text>
<text x="50.9" y="273.8">ARE SUBJECT TO SPECIFIC DISCLAIMERS, SET FORTH AT www.vishay.com/doc?91000</text>
</g>
<g font-size="2.8" fill="#231f20">
<text x="25.3" y="74.9" transform="rotate(-90 25.3 74.9)">INDUCTANCE (μH)</text>
<text x="114.3" y="74.9" transform="rotate(-90 114.3 74.9)">INDUCTANCE (μH)</text>
<text x="51.2" y="88.8">FREQUENCY (MHz)</text>
<text x="140.2" y="88.8">FREQUENCY (MHz)</text>
<text x="25.3" y="129" transform="rotate(-90 25.3 129)">INDUCTANCE (μH)</text>
<text x="114.3" y="129" transform="rotate(-90 114.3 129)">INDUCTANCE (μH)</text>
<text x="51.2" y="142.9">FREQUENCY (MHz)</text>
<text x="140.2" y="142.9">FREQUENCY (MHz)</text>
<text x="25.3" y="183.1" transform="rotate(-90 25.3 183.1)">INDUCTANCE (μH)</text>
<text x="114.3" y="183.1" transform="rotate(-90 114.3 183.1)">INDUCTANCE (μH)</text>
<text x="51.2" y="197">FREQUENCY (MHz)</text>
<text x="140.2" y="197">FREQUENCY (MHz)</text>
<text x="25.3" y="237.2" transform="rotate(-90 25.3 237.2)">INDUCTANCE (μH)</text>
<text x="114.3" y="237.2" transform="rotate(-90 114.3 237.2)">INDUCTANCE (μH)</text>
<text x="51.2" y="251.1">FREQUENCY (MHz)</text>
<text x="140.2" y="251.1">FREQUENCY (MHz)</text>
</g>
<g font-size="2.5" fill="#231f20">
<text x="27.5" y="43.2">0.30</text>
<text x="96.3" y="43.2">100</text>
<text x="116.5" y="43.2">0.60</text>
<text x="185.3" y="43.2">100</text>
<text x="27.5" y="51.2">0.24</text>
<text x="96.3" y="51.2">80</text>
<text x="116.5" y="51.2">0.48</text>
<text x="185.3" y="51.2">80</text>
<text x="27.5" y="59.2">0.18</text>
<text x="81.9" y="54.3">L</text>
<text x="96.4" y="59.1">60</text>
<text x="116.5" y="59.2">0.36</text>
<text x="164.7" y="54.7">L</text>
<text x="185.4" y="59.1">60</text>
<text x="53.2" y="63.9">Q</text>
<text x="27.5" y="67.2">0.12</text>
<text x="96.3" y="67.1">40</text>
<text x="116.5" y="67.2">0.24</text>
<text x="146.7" y="69.7">Q</text>
<text x="185.3" y="67.1">40</text>
<text x="27.5" y="75.2">0.06</text>
<text x="96.3" y="75.1">20</text>
<text x="116.5" y="75.2">0.12</text>
<text x="185.3" y="75.1">20</text>
<text x="27.5" y="83.2">0.00</text>
<text x="96.3" y="83.1">0</text>
<text x="116.5" y="83.2">0.00</text>
<text x="185.3" y="83.1">0</text>
<text x="27.5" y="97.3">0.80</text>
<text x="86" y="100.4">L</text>
<text x="96.3" y="97.3">100</text>
<text x="116.5" y="97.3">1.40</text>
<text x="185.3" y="97.3">100</text>
<text x="27.5" y="105.3">0.64</text>
<text x="96.3" y="105.2">80</text>
<text x="116.5" y="105.3">1.12</text>
<text x="176.9" y="102.5">L</text>
<text x="185.3" y="105.2">80</text>
<text x="27.5" y="113.3">0.48</text>
<text x="96.4" y="113.2">60</text>
<text x="116.5" y="113.3">0.84</text>
<text x="136.4" y="111.1">Q</text>
<text x="185.4" y="113.2">60</text>
<text x="59.6" y="117.2">Q</text>
<text x="27.5" y="121.3">0.32</text>
<text x="96.3" y="121.2">40</text>
<text x="116.5" y="121.3">0.56</text>
<text x="185.3" y="121.2">40</text>
<text x="27.5" y="129.3">0.16</text>
<text x="96.3" y="129.2">20</text>
<text x="116.5" y="129.3">0.28</text>
<text x="185.3" y="129.2">20</text>
<text x="27.5" y="137.3">0.00</text>
<text x="96.3" y="137.2">0</text>
<text x="116.5" y="137.3">0.00</text>
<text x="185.3" y="137.2">0</text>
<text x="27.5" y="151.3">1.60</text>
<text x="85.9" y="154.3">L</text>
<text x="96.3" y="151.3">100</text>
<text x="117.9" y="151.3">2.0</text>
<text x="185.3" y="151.3">100</text>
<text x="27.5" y="159.4">1.28</text>
<text x="96.3" y="159.3">80</text>
<text x="117.9" y="159.4">1.6</text>
<text x="176.9" y="156">L</text>
<text x="185.3" y="159.3">80</text>
<text x="27.5" y="167.4">0.96</text>
<text x="48" y="165.1">Q</text>
<text x="96.4" y="167.3">60</text>
<text x="117.9" y="167.4">1.2</text>
<text x="138.2" y="165.6">Q</text>
<text x="185.4" y="167.3">60</text>
<text x="27.5" y="175.4">0.64</text>
<text x="96.3" y="175.3">40</text>
<text x="117.9" y="175.4">0.8</text>
<text x="185.3" y="175.3">40</text>
<text x="27.5" y="183.4">0.32</text>
<text x="96.3" y="183.3">20</text>
<text x="117.9" y="183.4">0.4</text>
<text x="185.3" y="183.3">20</text>
<text x="27.5" y="191.4">0.00</text>
<text x="96.3" y="191.3">0</text>
<text x="117.9" y="191.4">0.0</text>
<text x="185.3" y="191.3">0</text>
<text x="28.9" y="205.4">3.5</text>
<text x="84.2" y="208.6">L</text>
<text x="96.3" y="205.4">100</text>
<text x="117.9" y="205.4">7.0</text>
<text x="185.3" y="205.4">100</text>
<text x="28.9" y="213.4">2.8</text>
<text x="96.3" y="213.4">80</text>
<text x="117.9" y="213.4">5.6</text>
<text x="172.8" y="211.4">L</text>
<text x="185.3" y="213.4">80</text>
<text x="28.9" y="221.5">2.1</text>
<text x="46.3" y="218.9">Q</text>
<text x="96.4" y="221.4">60</text>
<text x="117.9" y="221.5">4.2</text>
<text x="185.4" y="221.4">60</text>
<text x="127.5" y="224">Q</text>
<text x="28.9" y="229.5">1.4</text>
<text x="96.3" y="229.4">40</text>
<text x="117.9" y="229.5">2.8</text>
<text x="185.3" y="229.4">40</text>
<text x="28.9" y="237.5">0.7</text>
<text x="96.3" y="237.4">20</text>
<text x="117.9" y="237.5">1.4</text>
<text x="185.3" y="237.4">20</text>
<text x="28.9" y="245.5">0.0</text>
<text x="96.3" y="245.4">0</text>
<text x="117.9" y="245.5">0.0</text>
<text x="185.3" y="245.4">0</text>
</g>
<g font-size="2.5" fill="#020303">
<text x="31.6" y="85.2">0.1</text>
<text x="48.1" y="85.2">1</text>
<text x="62.9" y="85.2">10</text>
<text x="77.7" y="85.2">100</text>
<text x="92.5" y="85.2">1000</text>
<text x="120.6" y="85.2">0.1</text>
<text x="137.1" y="85.2">1</text>
<text x="151.9" y="85.2">10</text>
<text x="166.7" y="85.2">100</text>
<text x="181.5" y="85.2">1000</text>
<text x="31.6" y="139.3">0.1</text>
<text x="53.3" y="139.3">1</text>
<text x="73.2" y="139.3">10</text>
<text x="93.2" y="139.3">100</text>
<text x="120.6" y="139.3">0.1</text>
<text x="142.3" y="139.3">1</text>
<text x="162.2" y="139.3">10</text>
<text x="182.2" y="139.3">100</text>
<text x="31.6" y="193.4">0.1</text>
<text x="53.3" y="193.4">1</text>
<text x="73.2" y="193.4">10</text>
<text x="93.2" y="193.4">100</text>
<text x="120.6" y="193.4">0.1</text>
<text x="142.3" y="193.4">1</text>
<text x="162.2" y="193.4">10</text>
<text x="182.2" y="193.4">100</text>
<text x="31.6" y="247.5">0.1</text>
<text x="53.3" y="247.5">1</text>
<text x="73.2" y="247.5">10</text>
<text x="93.2" y="247.5">100</text>
<text x="120.6" y="247.5">0.1</text>
<text x="142.3" y="247.5">1</text>
<text x="162.2" y="247.5">10</text>
<text x="182.2" y="247.5">100</text>
</g>
</svg>
